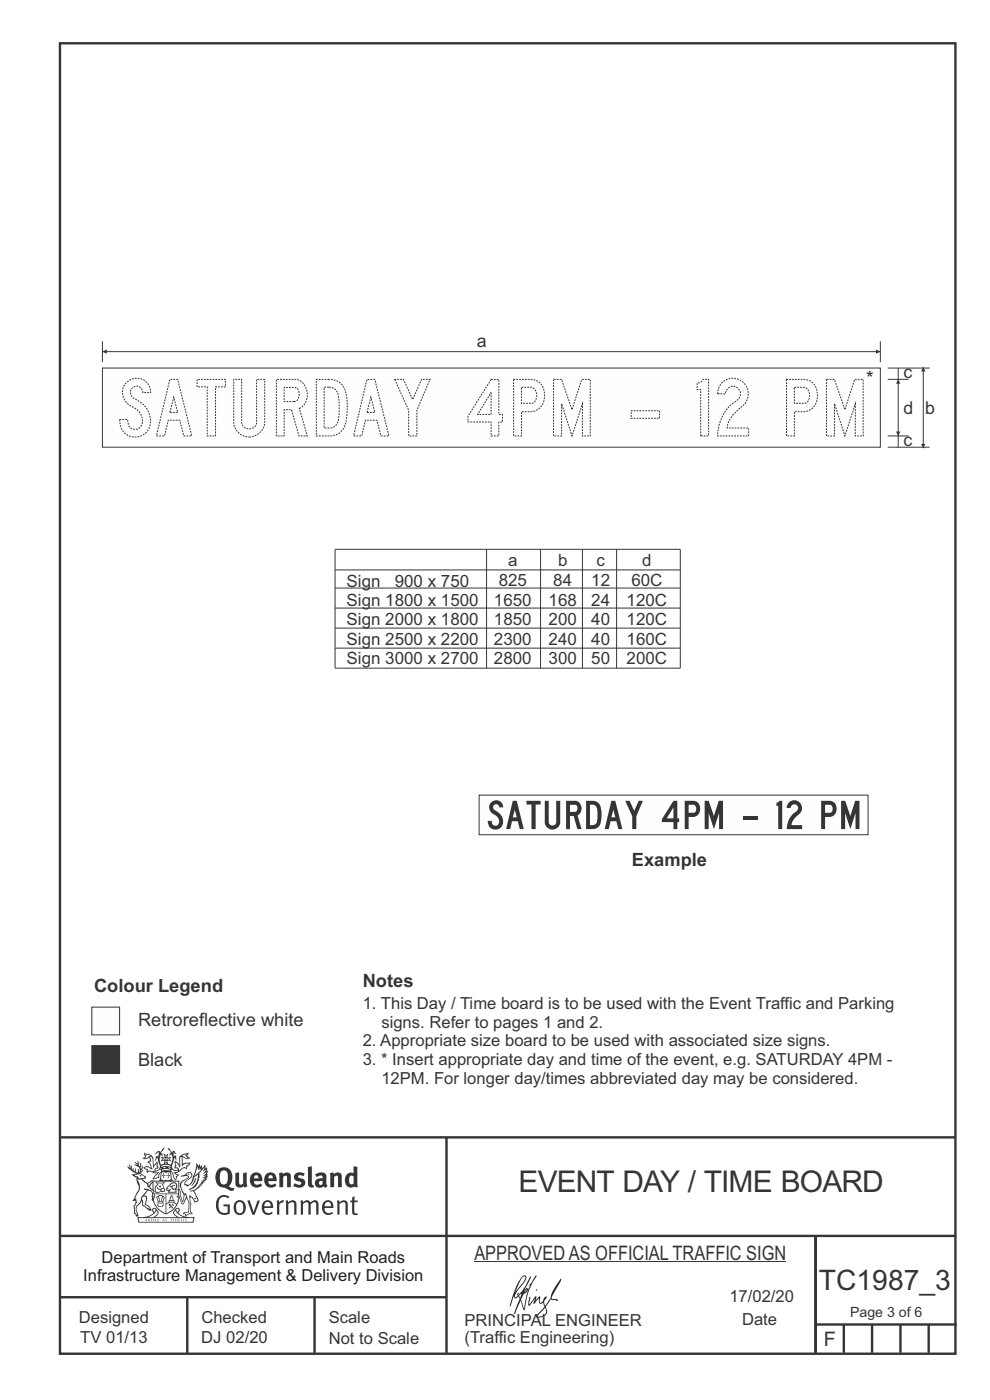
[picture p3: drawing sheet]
<svg xmlns="http://www.w3.org/2000/svg" width="210mm" height="297mm" viewBox="0 0 210 297" stroke-linecap="round" stroke-linejoin="round" font-family="sans-serif">
<g fill="none" stroke="#373435" stroke-width=".51">
<path d="M12.7 9.2h190v278h-190zM12.7 241.3h190M94.7 241.4v45.8M12.7 275.2h82M12.7 262.2h190.1M39.7 275.2v12M66.7 275.2v12M173 262.1v24.9M173 281h30M179 281v6M185 281v6M191 281v6"/>
<path d="M197 281v6"/>
</g>
<path d="M19.5 221.8h5.9v5.9h-5.9z" fill-rule="evenodd" fill="#373435" stroke="#373435" stroke-width=".21"/>
<path d="M19.5 213.7h5.9v5.8h-5.9z" fill-rule="evenodd" fill="#fefefe" stroke="#373435" stroke-width=".21"/>
<g fill="#373435">
<path d="M47 248.4a2.55 2.55 0 0 0 0 2.7l.3 .2a.81 .81 0 0 0 1-1v-.5a1.04 1.04 0 0 0-1.1-1.5zM46.3 248.1a1.82 1.82 0 0 1 2.1-.2 1.82 1.82 0 0 1 .9 1.8 2.29 2.29 0 0 1-.8 2l.7 .3h.5l-.2 .6a2.87 2.87 0 0 1-2-.7 2.12 2.12 0 0 1-1.7-3.1z" fill-rule="evenodd"/>
<path d="M49.9 248.9l.8-.2v2a.46 .46 0 0 0 .3 .6 .46 .46 0 0 0 .6-.3v-2.1l.7-.2v2.4l.2 .5-.5 .3-.3-.3a1.02 1.02 0 0 1-1.2 .3 1.02 1.02 0 0 1-.6-1.1z" fill-rule="evenodd"/>
<path d="M54 249.5l-.1 .5h.9a.49 .49 0 0 0-.2-.6 .49 .49 0 0 0-.6 .1zM53.4 249.1a1.34 1.34 0 0 1 1.6-.2 1.34 1.34 0 0 1 .6 1.5v.2h-1.7a.77 .77 0 0 0 .5 .8 .77 .77 0 0 0 .9-.4l.3 .5a1.59 1.59 0 0 1-2 .2 1.59 1.59 0 0 1-.5-2.1z" fill-rule="evenodd"/>
<path d="M57 249.5l-.1 .5h1a.49 .49 0 0 0-.2-.6 .49 .49 0 0 0-.7 .1zM56.4 249.1a1.34 1.34 0 0 1 1.6-.2 1.34 1.34 0 0 1 .7 1.5v.2h-1.8a.77 .77 0 0 0 .5 .8 .77 .77 0 0 0 .9-.4l.4 .5a1.59 1.59 0 0 1-2.1 .2 1.59 1.59 0 0 1-.5-2.1z" fill-rule="evenodd"/>
<path d="M59.2 248.9l.7-.2 .1 .4a.95 .95 0 0 1 1-.3 .95 .95 0 0 1 .7 .8v2.3h-.8v-2.3a.46 .46 0 0 0-.8 .1v2.2h-.8z" fill-rule="evenodd"/>
<path d="M62.6 249.1a1.75 1.75 0 0 1 2-.1l-.2 .5-.6-.2a.43 .43 0 0 0-.6 .3l.4 .3a1.04 1.04 0 0 1 1.2 1.1 1.04 1.04 0 0 1-1.4 1l-1.2-.4 .3-.6 1 .4 .4-.4a.88 .88 0 0 0-1-.5l-.4-.2-.1-.4z" fill-rule="evenodd"/>
<path d="M65.3 247.6l.8-.2 .1 3.8 .3 .2 .1 .4a.88 .88 0 0 1-1 0 .88 .88 0 0 1-.3-1z" fill-rule="evenodd"/>
<path d="M67.8 250.6a.43 .43 0 0 0-.1 .7 .43 .43 0 0 0 .7-.1v-.7zM66.8 249.1a1.7 1.7 0 0 1 2.4 .1v1.9l.3 .4-.4 .5-.5-.4a1.03 1.03 0 0 1-1.7-.1 1.03 1.03 0 0 1 .8-1.5h.7v-.4a.8 .8 0 0 0-1.2 .1z" fill-rule="evenodd"/>
<path d="M70 248.9l.7-.2 .1 .4a.95 .95 0 0 1 1-.3 .95 .95 0 0 1 .7 .8v2.3h-.8v-2.3a.46 .46 0 0 0-.8 .1v2.2h-.8z" fill-rule="evenodd"/>
<path d="M74.3 249.5a1.48 1.48 0 0 0 0 1.7h.5l.2-.1v-1.5l-.3-.2zM75 247.4l.8 .1 .1 4.4h-.7l-.1-.2a1.26 1.26 0 0 1-1.4 0 1.26 1.26 0 0 1-.5-1.3 1.29 1.29 0 0 1 .4-1.4 1.29 1.29 0 0 1 1.4-.1z" fill-rule="evenodd"/>
<path d="M46.4 253.9a1.72 1.72 0 0 1 2.3 0l-.3 .3a1.24 1.24 0 0 0-1.4-.2 1.24 1.24 0 0 0-.6 1.4 1.49 1.49 0 0 0 1.2 1.9l.7-.1v-1.3h-.8l-.1-.4h1.3v1.9a1.93 1.93 0 0 1-2.2 0 1.93 1.93 0 0 1-.7-2.2l.2-.8z" fill-rule="evenodd"/>
<path d="M50.4 255.1a1.65 1.65 0 0 0 .2 2.2 .99 .99 0 0 0 1-1.4 .78 .78 0 0 0-.4-.8 .78 .78 0 0 0-.8 0zM50 254.9a1.33 1.33 0 0 1 1.6-.1 1.33 1.33 0 0 1 .5 1.4 1.31 1.31 0 0 1-1.3 1.6 1.31 1.31 0 0 1-1.2-1.6v-.6z" fill-rule="evenodd"/>
<path d="M52.5 254.7l.4-.1 .9 2.6 .8-2.5h.5l-1.1 3h-.5z" fill-rule="evenodd"/>
<path d="M56.3 255.2l-.2 .7h1.3a.7 .7 0 0 0-.3-.8 .7 .7 0 0 0-.8 .1zM55.9 255a1.22 1.22 0 0 1 1.5-.2 1.22 1.22 0 0 1 .5 1.5h-1.8a.93 .93 0 0 0 .5 1 .93 .93 0 0 0 1.1-.2l.2 .3a1.43 1.43 0 0 1-1.8 .1 1.43 1.43 0 0 1-.6-1.7z" fill-rule="evenodd"/>
<path d="M58.7 254.7l.4-.1 .1 .5 .4-.4 .6-.1-.2 .5a.66 .66 0 0 0-.8 .7v1.9h-.4z" fill-rule="evenodd"/>
<path d="M60.6 254.7l.4-.1 .1 .5a.94 .94 0 0 1 1-.5 .94 .94 0 0 1 .8 .8v2.3h-.5l-.1-2.5a.81 .81 0 0 0-1.2 .3v2.2h-.4z" fill-rule="evenodd"/>
<path d="M63.7 254.7l.5-.1 .1 .5 .4-.3a.78 .78 0 0 1 1.1 .3 .9 .9 0 0 1 1-.5 .9 .9 0 0 1 .8 .8v2.3h-.5l-.1-2.5a.67 .67 0 0 0-1.1 .3v2.2h-.5v-2.4l-.4-.3-.7 .4v2.3h-.5z" fill-rule="evenodd"/>
<path d="M69 255.2l-.1 .7h1.3a.7 .7 0 0 0-.3-.8 .7 .7 0 0 0-.9 .1zM68.7 255a1.22 1.22 0 0 1 1.5-.2 1.22 1.22 0 0 1 .5 1.5h-1.8a.93 .93 0 0 0 .4 1 .93 .93 0 0 0 1.2-.2l.1 .3a1.44 1.44 0 0 1-1.7 .1 1.44 1.44 0 0 1-.6-1.7z" fill-rule="evenodd"/>
<path d="M71.4 254.7l.5-.1 .1 .5a.94 .94 0 0 1 1-.5 .94 .94 0 0 1 .8 .8v2.3h-.5l-.1-2.5a.81 .81 0 0 0-1.2 .3v2.2h-.4z" fill-rule="evenodd"/>
<path d="M74.7 253.9l.5-.1v.9h.7l-.1 .3h-.6v2.2l.1 .2h.5l.1 .3a.75 .75 0 0 1-1.2-.6v-2.1h-.4v-.3h.4z" fill-rule="evenodd"/>
<path d="M30.8 244.9l1.1 .3-.9 .5h-.4l.6-.5zM31.8 245.4h.2a2.44 2.44 0 0 1 .4 1.9l.1 .5 .7-1-.1 .6 .3 .3a.57 .57 0 0 0-.6 .7l-1-.1-.5 .2 .2-.5-.8-.3 .7-.1 .9 .5 .1-.1-.6-1.3-.2-.2h.5zM30.7 244.4l-.1 .5 .2 .4-.6 .4a1.04 1.04 0 0 0 1.4-.1l.2 .6-.3 .1-.2 .4a.94 .94 0 0 1 .8 1.1l-.2-.1a1.16 1.16 0 0 0-1.5-.1l.3 .4 .4 .2 .1 .5 .2 .1 .1-.2a.94 .94 0 0 1 1.1 .2l.8 .1-1.2 1.2a1.13 1.13 0 0 0 1.2-.2l.4-.1-.1-.4 .5-.8a.83 .83 0 0 0-.6 1.1l-.3-.1-.7 .4 1.1-1.4-.5 .1-.5-.1 1.3-.5-.1-.1-.9 .4v-.3l.2-.2 .3 .1 .1-.3-.2-.4v-.6l-.1-.4-.7 1v-.7a1.42 1.42 0 0 0-1.6-1.8z" fill-rule="evenodd"/>
<path d="M38.5 245.2l.5-.2 .7-.1-.6 .3 .8 .5h-.3zM38.3 245.5l.2-.1 .1 2a1.69 1.69 0 0 1 1.6-.6l-.8 .5 .1 .5a1.1 1.1 0 0 0-1.5 .6l-.1-.5-.2-.2h-.5l.3-.4-.3-.7a1.42 1.42 0 0 1 .8 1.1l.2-.1zM37.1 246.2l.1 1-.2 .3 .1 .4h.5l.1 .2a.96 .96 0 0 1-1.1-.1l-.1 .1a1.06 1.06 0 0 0 1.3 .2v.1a.72 .72 0 0 1-1 .2l.3 .5 .6 .2-.4 .2-.1 .6-.2-.3-.4-1.1-.4-.4 .4 .9a1.54 1.54 0 0 0 .7 1.2l.2-.3a.58 .58 0 0 1 .4-.8l.2-.1h-.3l-.5-.3 .9-.5a.93 .93 0 0 1 1.2-.5v.2l.2-.2 .1-.5a.99 .99 0 0 0 .7-.8l-1.3 .1-.3 .2-.1-1.4 .9 .4 .9-.3h-.4l-.5-.4 .4-.7-.6 .2a1.46 1.46 0 0 0-1.4 2.1v.4l-.2-.4z" fill-rule="evenodd"/>
<path d="M35.6 248.9l.2 .1-.1 .3 .4 .1h-.4v.6l-.1-.6h-.3l.3-.1z" fill-rule="evenodd"/>
<path d="M34.6 248.9l.2 .1v.3l.3 .1h-.3l-.1 .6v-.6h-.4l.4-.1z" fill-rule="evenodd"/>
<path d="M34.3 248.8a.57 .57 0 0 1 .9 .2 .57 .57 0 0 1 .9-.2l.2 1.4h-.2a.57 .57 0 0 1-.9 0 .69 .69 0 0 1-1.1 0zM34.2 248.1l-.3 2.1-.2 .4h3l-.2-.4-.3-2.1h-.2v.2l-.8-.1-.8 .1v-.2z" fill-rule="evenodd"/>
<path d="M34.2 252.4a.3 .3 0 0 0 .6 0 .3 .3 0 0 0-.6 0zM33.3 250.9l.3 .3-.3 .4a.79 .79 0 0 0 0 1.3l.8-.2-.1-.3a.55 .55 0 0 1-.7-.6l.1-.1 .2 .3 .3 .2 .8-.2-.4-.7 .4-.4-.7 .2zM33 250.7l1.1 .2 .9-.2-.4 .6 .4 1.2a.56 .56 0 0 1-.8 .3l-.2 .1a.73 .73 0 0 1-.9 .1 .73 .73 0 0 1-.3-1v-.4l.6-.4z" fill-rule="evenodd"/>
<path d="M35.6 251.8l.7-.4a.58 .58 0 0 1 1-.1 .58 .58 0 0 1-.4 .9l-.3-.3a.43 .43 0 0 1 .6-.4 .57 .57 0 0 0-.8 .2l-.2-.1-.3 .1 .4 .2a.55 .55 0 0 0 .9 .4v.5h-1.3l.3-.4-.1-.1-.6 .1 .2-.3-.2-.1zM35.4 251.8l-.1 .2a.39 .39 0 0 0 .2 .6h.3l-.2 .4h1.9l-.1-.8a.86 .86 0 0 0-.1-1.3 .86 .86 0 0 0-1.3 .4z" fill-rule="evenodd"/>
<path d="M36 254.8h.8v.2h-.8zM36.4 253.8l.2 .8h-.4zM36.4 253.5l-.3 .5-.1 .6h-.2v.4l-.7 .4 .2 .1a1.48 1.48 0 0 1 2.1 .2l.2-.1-.6-.5v-.5h-.2l-.1-.6z" fill-rule="evenodd"/>
<path d="M35.8 255.4l.4 .1 .1 .3 .3-.2-.2-.2a.38 .38 0 0 1 .5 .5l-.2-.2-.3 .2 .3 .2-.3 .3-.1-.4-.4 .4-.1-.2 .4-.3-.1-.1-.2 .1z" fill-rule="evenodd"/>
<path d="M34.5 254h.2v.2l-.2 .6h-.2zM33.6 255.3h.9v.2a.55 .55 0 0 1-.8 .4v-.2l-.2-.1zM33.4 254h.2l.2 .8h-.2zM33.6 255l.8-.1 .1 .2h-.8zM33.8 253.7h.5l-.2 1.1h-.1zM33.3 253.8l-.1 .3 .3 1.1a.48 .48 0 0 0-.1 .6 .48 .48 0 0 0 .5 .2h.5a.49 .49 0 0 0 .2-.8l.3-1.1-.1-.3a1.42 1.42 0 0 0-1.5 0z" fill-rule="evenodd"/>
<path d="M33.7 251.5l.4 .1 .1 .3h-.3z" fill-rule="evenodd"/>
<path d="M41.3 250.1l.3-.2-.2 .8-.6 .8h-.2l.5-.7z" fill-rule="evenodd"/>
<path d="M39.7 249l.3-.2 .5 .2a.88 .88 0 0 1-.6 1.1 1.22 1.22 0 0 0-.8 1.3l.5 .2a.72 .72 0 0 0 .9-.4l.5-.8 .2-.6 .8-.6v.2a2.85 2.85 0 0 1-2 2.9l.1 .1a2.13 2.13 0 0 0 1.9-1.5v-.3a2.01 2.01 0 0 0 .3-1.7l1.1-1.3-.4 1 .7-.5-.7 1 .8-.4-.8 .8 .7-.2-.9 .6 .8-.1-.8 .4h.7l-.8 .3 .3 .2h-.4l.2 .3h-.4l.2 .3h-.4l.1 .2h-.1a2.16 2.16 0 0 1-2 1.1l.1 .2 .4-.1a.76 .76 0 0 1 .7 .8l.5 1.2-.6 .2a1.45 1.45 0 0 0-1.1-1.3l.2 1.8-.1 1.8 .4 .3a1.07 1.07 0 0 0-1.2 .4v-.3l-.5-.2a.87 .87 0 0 1 1.1-.1v-.7a4.4 4.4 0 0 0-.6-3.1l-.1-.3h-.2a2.16 2.16 0 0 1-.7-2.2l.3-.4 1.2-.7a.55 .55 0 0 0-.4-.8zM37.8 252.4a.76 .76 0 0 1 .3 1.1l.6 1.6 .4-1.7 .2 .1a.61 .61 0 0 1-.1 .9l-.3 .8-.2 .1-.7-1.6-.3 .1a1.18 1.18 0 0 0 .1-1.4zM41.8 247.5l.2 .7 .3-.5v.6l.4-.5a1.9 1.9 0 0 1-1.2 1.4l-.3 .3zM38.2 249.6l1.4-.2 .2 .2v.3l-.5 .2a1.26 1.26 0 0 0-.9 1.9l.2 .7a1.84 1.84 0 0 1 .1 2.1l-.4-1.4a.96 .96 0 0 0-.4-1.2l-.4 .2a.78 .78 0 0 1 0 1.3l.1 .3h.4l.4 1.1a.38 .38 0 0 0 .2 .4 .38 .38 0 0 0 .4-.1l.6-1.2a2.94 2.94 0 0 1 .4 2.5l-.1 .4h-.8l-.3 .4v.2l.4-.1 .1 .4 .2 .1a1.02 1.02 0 0 1 1.3-.5v-.4l-.3-.1 .1-1.8-.3-1.3h.1a1.14 1.14 0 0 1 .8 1 .63 .63 0 0 0 .8-.2 .63 .63 0 0 0-.2-.9l-.6-1.2 .9-.6 .2-.4h.3l-.1-.2h.4l-.1-.3h.3l-.1-.3 .5-.1-.2-.2 .6-.4v-.2h-.2l.4-.5h-.3l.3-.5-.4 .1 .4-.5v-.3l-.3 .2 .2-.7-.1-.2-.4 .3v-.8l-.6 .8-.2-.8-.2 .5-.3-.7-.1 .6-.5-.8-.1 1.4-.6 1.8a1.81 1.81 0 0 1-1 1.5l-.6-.2a1.75 1.75 0 0 1 1.1-1.2 .75 .75 0 0 0 .1-1.3 .75 .75 0 0 0-1.2 .4z" fill-rule="evenodd"/>
<path d="M41.2 254.1h.3l.2 .2-.4 .1z" fill-rule="evenodd"/>
<path d="M29.4 258.4h11.6l-.1 .8h-11.4zM31.3 258.2l.5-.1a2.48 2.48 0 0 0 1.4-1.3l.3 .5-.5 .6-.5 .3zM32.5 256.6l.3-.2 .2 .1-.3 .7zM37.2 256.8a2.65 2.65 0 0 0 1.8 1.4h-1.1l-.5-.3-.5-.6zM37.4 256.5l.2-.1 .3 .2-.3 .6zM29.2 258.2l.1 1.2h11.8l.2-1.1-.2-.1a4.1 4.1 0 0 1-3.3-.9l.3-.4-.1-.6a1.06 1.06 0 0 0-1.3 1l.2 .4 .6 .5h-4.7l.3-.1a.84 .84 0 0 0 .6-.8 .84 .84 0 0 0-.5-.8l-.3-.2h-.5l-.1 .6 .3 .4a4.2 4.2 0 0 1-3.4 .9z" fill-rule="evenodd"/>
<path d="M31 258.7l.1 .2h-.2zM31 258.5l-.3 .6 .4-.2 .2 .2z" fill-rule="evenodd"/>
<path d="M31.3 258.6h.3v.4a.25 .25 0 0 0 .2-.1 .25 .25 0 0 0-.1-.3h.1a.29 .29 0 0 1 0 .4 .29 .29 0 0 1-.4 0 .29 .29 0 0 1 0-.4z" fill-rule="evenodd"/>
<path d="M32.2 258.6a.22 .22 0 0 1 .3 .2 .22 .22 0 0 1-.3 .2zM32 258.6l.1 .4a.33 .33 0 0 0 .4 0 .33 .33 0 0 0 0-.4 .33 .33 0 0 0-.5 0z" fill-rule="evenodd"/>
<path d="M32.9 258.7l.1 .2h-.2zM32.9 258.5l-.2 .6 .3-.2 .2 .2z" fill-rule="evenodd"/>
<path d="M33.3 258.6h.2l.1 .1 .2-.1-.2 .2 .2 .3-.3-.3-.1 .3h-.1l.2-.3z" fill-rule="evenodd"/>
<path d="M34.7 258.7l.1 .2h-.2zM34.7 258.5l-.3 .6 .4-.2 .2 .2z" fill-rule="evenodd"/>
<path d="M35 258.5h.5l-.2 .1v.5h-.2l.1-.5z" fill-rule="evenodd"/>
<path d="M36.2 258.6l.3-.1-.1 .1v.2h.1h-.1v.3h-.2z" fill-rule="evenodd"/>
<path d="M36.7 258.6h.2v.5h-.2z" fill-rule="evenodd"/>
<path d="M37.3 258.6a.22 .22 0 0 1 .3 .2 .22 .22 0 0 1-.3 .2zM37.1 258.6v.4a.33 .33 0 0 0 .5 0 .33 .33 0 0 0 0-.4 .33 .33 0 0 0-.5 0z" fill-rule="evenodd"/>
<path d="M37.8 258.6l.4-.1-.2 .1v.2h.1h-.1v.2l.2 .1h-.4z" fill-rule="evenodd"/>
<path d="M38.4 258.6h.2l-.1 .4 .2 .1h-.3z" fill-rule="evenodd"/>
<path d="M38.9 258.6h.2v.5h-.2z" fill-rule="evenodd"/>
<path d="M39.3 258.6h.2h-.1l.2 .3-.2 .2-.1-.1v-.1l.2 .1z" fill-rule="evenodd"/>
<path d="M34.2 247.4a1.51 1.51 0 0 1 2 .2 2.67 2.67 0 0 0-2.1 0zM35.7 247.6l.4 .1 .1 .3-.4-.1zM34.6 247.6h.5l.1 .2h-.4zM34 247.8l.3 .2h-.3zM34.9 246.9l.3-.2 .3 .2zM34.9 245.6l.2 .1v.3h-.2zM35 245.1l.2 .2 .2-.2-.1 .3h-.2zM35.1 246.3h.2l.1 .4-.2-.2-.2 .2zM35.3 245.7l.2-.1v.4h-.2zM34.4 245.7h.3l.1 .3-.4 .1 .2-.2zM35.7 245.7h.3l-.2 .2 .2 .2-.4-.1zM32.7 244.9l1-.5-.1 1-.2-.2-.3 .2-.3 1.1 .5-1 .3 .9a1.84 1.84 0 0 1 .2 1.7l.4 .1a2.48 2.48 0 0 1 2.2 0l.2-.2-.2-.7 .7-1.8 .4 .7-.2-1-.2-.1-.2 .3v-.9l.6 .4-.6-.8-.3 .1-.1 .4-.5-.9-.5-.3 .2 .5 .6 .5-.5 .8 .4-.4a2.06 2.06 0 0 1 0 2.3l-.5-.2-.2-.6 .1-.1 .8 .2-.4-.5 .4-.5-.7 .2-.2-.2 .2-.7-.5 .4-.5-.4 .2 .7-.2 .2-.7-.2 .4 .5-.4 .5 .8-.2 .1 .1-.2 .6-.5 .2a2.02 2.02 0 0 1 0-2.2l.3 .5-.1-.7-.3-.1 .8-1.2-.4 .3-.5 .8-.2-.3a.8 .8 0 0 0-.8 .5z" fill-rule="evenodd"/>
<path d="M29.2 250.1l.3 .1a.61 .61 0 0 1 .8 .4l.3 .2a.8 .8 0 0 1 .6 1l.4 .1 .5 .5a1 1 0 0 1 .5 1.1l-.1 .7v-.5h-.1a.96 .96 0 0 0-.8-1.3l-.2-.2h-.7l-.1-.1-.1 .1 .1 .3h.6l-1.2 1.3-.2 1-.4 .6a1.33 1.33 0 0 0-.5 1.8l.2 .5a1.26 1.26 0 0 1-.5-1.5l-.1-.3a1.56 1.56 0 0 0 .4-1.7l-.3 .2 .2-.5a3.2 3.2 0 0 0 .7-3zM30.4 253.9h.4a2.06 2.06 0 0 1-.1 1.6l.7 .5 .4 .4-.6-.1-.8-.6-.1-.9a.51 .51 0 0 1 .1-.9zM28.6 249.3a1.52 1.52 0 0 1 2.1 .5l-1.1 .2-.2-.1-.1-.4h-.5zM27.5 247v.8l-.3-.4h-.1a3.1 3.1 0 0 0 1.9 1.6l-1 .1 .5 .6 .5 .1 .1 1.1a1.84 1.84 0 0 1-.3 2.5l-.4 .9-.3 .4 .2 .1 .4-.1 .1 .4-.2 .5-.3 .2 .1 1.7h.2l.3 .5 .1 .1 .4-.1-.1-.5a1.3 1.3 0 0 1-.1-1.7l.9-1 .1 1.1 .6 .2 .5 .5 .1-.1 .2 .3h.5a1.85 1.85 0 0 0-1.2-1.4l.1-.3a1.39 1.39 0 0 0 0-1.4l-.5-.1 .5-.5a.66 .66 0 0 1 .9-.4 .66 .66 0 0 1 .3 .9l-.1 .4 .2-.1v.2l-.1 .3 .2 .5 .1-.3a2.24 2.24 0 0 0 .1-2.2 .73 .73 0 0 1-.7-.7 .73 .73 0 0 1 .6-.7v-.2a.94 .94 0 0 0-.9 .8 .48 .48 0 0 1-.1-.6 .48 .48 0 0 1 .5-.2l.5-.3a.51 .51 0 0 0-.8 .2l-.5 .2-1-.8h.6l.2-.5-1.2-.7 .5-.5v-.3l-.5 .4 .1-.2a.69 .69 0 0 0 .2-1v.4l-.2 .3v-1.1l-.3-.2 .1 .6-.1 .2-.4-1.3v.7l-.6-.4 .5 .7-.6-.2 .3 .3a1 1 0 0 1 .7 1.4l-.2-.8v.9l-.5-.2v-.8l-.2 .7-.2-.1-.1-.6-.2 .4-.2-.2 .1-.7-.2 .5z" fill-rule="evenodd"/>
<path d="M29.6 249.4l.2-.1 .3 .2z" fill-rule="evenodd"/>
<path d="M32.4 250.5h5.6v2l-.2-.1v-1.7h-5.2v2.5h5.2v-.8l.1 .2-.1 1.1v-.3h-2.5v4a4.1 4.1 0 0 0 2.6-3.6l.1-.1a4 4 0 0 1-2.8 3.9 4.2 4.2 0 0 1-2.8-4.7l.1 1.2 .1-.1a3.8 3.8 0 0 0 2.5 3.4v-4h-2.5l-.2-.9z" fill-rule="evenodd"/>
<circle cx="40" cy="249.1" r=".17"/>
</g>
<g fill="#252726">
<path d="M111.6 273.7l.2-.2-.5 .7zM110.4 274.5l.3 .1-.3 .7-.3-.4zM110.9 270.9l.5-.1a9.3 9.3 0 0 1-2 3.2l-.1 .2 1-2.5zM110.6 271a14.7 14.7 0 0 0-2.2 4.9l-.3 1.2 .1 .1 .8-2.4a.42 .42 0 0 0 .2 .7 .42 .42 0 0 0 .6-.3l.2-.2 .2 .6-1.1 3.1h.2l1.1-2.8 .6 1.9 .2 .2 .2-.5a13.5 13.5 0 0 1 2-6.2l.5-.5-.2-.2-1.6 2.1 .4-.1a14.9 14.9 0 0 0-1.3 5.1l-.4-1.2a1.39 1.39 0 0 1 .2-1.8l.1-.2a.92 .92 0 0 0 .8-1.2 .75 .75 0 0 0-.7 .7l-.2 .2 1.6-3.4h-.1l-.4 .7a10.5 10.5 0 0 1-2.2 3.2l.2-.4a.32 .32 0 0 0-.4 .2 .32 .32 0 0 0 .1 .4l-.5 .4a3.2 3.2 0 0 1 1.1-2.3l.5-.6a2.49 2.49 0 0 0 .7-1.6l-.3-.2z" fill-rule="evenodd"/>
<path d="M115.6 277.5a1.15 1.15 0 0 1 .1 1.3 1.15 1.15 0 0 1-1.2 .5h-.5zM112.3 275.1l-.3 1.7 .3 .2 1.2-1.5-.3 1.1 1.1-1.2a.94 .94 0 0 0 .4 1.2l.5-.3 .3 .9-1.2 1.3a.98 .98 0 0 0-.5 1 1.9 1.9 0 0 0 2.3-1.3l-.1-.3a1.02 1.02 0 0 1 .3-1.4l.5-.9 1.5 .3-.2-.5v.3l-1.1-.2v-.2l2-3.6 .1-.3-.1-.1-1.8 2.7a6.6 6.6 0 0 1-1.5 3l-.2-.2a1.01 1.01 0 0 1 .4-1.4l.1-.2-.3-.2-.3 .5-.2 .5-.5 .4-.2-.4 .1-.9-.2-.1-.8 .9 .2-.9h-.1l-1.4 1.7 .2-1.4v-.1z" fill-rule="evenodd"/>
<path d="M113.7 273.5l.3 .3h-.3z" fill-rule="evenodd"/>
</g>
<path d="M71.1 116.5h73.2v25.2h-73.2zM103.2 116.5v25.2M114.7 116.5v25.2M123.5 116.5v25.2M130.8 116.5v25.2M71.1 120.9h73.2M71.1 124.8h73.2M71.1 129h73.2M71.1 133.3h73.2M71.1 137.5h73.2" fill="none" stroke="#373435" stroke-width=".21"/>
<path d="M21.7 78.1h165v16.8h-165z" fill-rule="evenodd" fill="#fefefe" stroke="#373435" stroke-width=".21"/>
<g fill="none" stroke="#373435" stroke-width=".21" stroke-dasharray=".4 .2" stroke-linecap="butt">
<path d="M26.9 81.1a2.95 2.95 0 0 1 3.3-.6 2.95 2.95 0 0 1 1.8 2.8h-1.7a1.35 1.35 0 0 0-2.1-1.1 1.35 1.35 0 0 0 .3 2.4 5 5 0 0 1 3.2 6.1 3.3 3.3 0 0 1-3.9 1.9 3.3 3.3 0 0 1-2.4-3.6h1.7a1.65 1.65 0 0 0 1.7 2.1 1.65 1.65 0 0 0 1.4-2.4 4.1 4.1 0 0 0-2.6-2.7 3.1 3.1 0 0 1-.7-4.9zM36 80.5h1.7l3 12h-1.7l-.9-3.4h-2.4l-.8 3.4h-1.7zM36.9 84.3l.8 3.2h-1.7zM41.8 80.5h6v1.6h-2.1v10.4h-1.7v-10.4h-2.2zM49.6 80.5h1.7v9.1a1.59 1.59 0 0 0 1.5 1.4 1.59 1.59 0 0 0 1.6-1.4v-9.1h1.7v9.2a3.3 3.3 0 0 1-3.2 3 3.3 3.3 0 0 1-3.3-3zM58.6 80.5h4a3.3 3.3 0 0 1 2.4 4.3l-.7 1.3-.8 .5 1.7 5.9h-1.8l-1.6-5.6h-1.5v5.6h-1.7zM60.3 82.2h2.1a1.38 1.38 0 0 1 1 2l-.4 .7-.4 .3h-2.3zM67.1 80.5a8 8 0 0 1 4.6 .4 4.9 4.9 0 0 1 2 4.5 10.8 10.8 0 0 1-1 5.8 3.3 3.3 0 0 1-2.9 1.3h-2.7zM68.8 82.1a2.61 2.61 0 0 1 2.6 .8 10.9 10.9 0 0 1 .4 5.8v.5a1.8 1.8 0 0 1-1.9 1.6h-1.1zM77.8 80.5h1.7l3 12h-1.7l-.9-3.4h-2.4l-.8 3.4h-1.7zM78.7 84.3l.8 3.2h-1.7zM83.7 80.5h1.9l1.9 4.3 1.9-4.3h1.8l-2.8 6.5v5.5h-1.7v-5.5z"/>
<path d="M104.2 80.5h1.6v7.4h.8v1.6h-.8v3h-1.6v-3h-4.9v-1.2zM104.2 83.3v4.6h-2.9zM108.9 80.5h3.6a3.1 3.1 0 0 1 3 3.9 3.1 3.1 0 0 1-3 2.9h-1.9v5.2h-1.7zM110.6 82.2h2.1a1.88 1.88 0 0 1 1.2 1.6 1.88 1.88 0 0 1-.9 1.7l-2.4 .1zM117.4 80.5h1.7l2.2 6.4 2.1-6.4h1.8v12h-1.7v-6.8l-2.2 6.8-2.2-6.8v6.8h-1.7zM133.9 87.1h6v1.6h-6zM147.9 81.3l.7-.3 .5-.5h1.2v12h-1.7v-9.8h-.7zM153.2 81.2a3.3 3.3 0 0 1 4.9 .4 3.3 3.3 0 0 1-.9 4.8 6.7 6.7 0 0 0-2.9 4.4h4.5v1.7h-6.6a8.9 8.9 0 0 1 4.3-7.7 1.6 1.6 0 0 0-.3-2.7 1.6 1.6 0 0 0-2.3 1.4h-1.7a3.3 3.3 0 0 1 1-2.3zM166.8 80.5h3.6a3.1 3.1 0 0 1 3 3.9 3.1 3.1 0 0 1-3 2.9h-1.9v5.2h-1.7zM168.5 82.2h2a1.88 1.88 0 0 1 1.2 1.6 1.88 1.88 0 0 1-.8 1.7l-2.4 .1zM175.3 80.5h1.7l2.2 6.4 2.1-6.4h1.8v12h-1.7v-6.8l-2.2 6.8-2.2-6.8v6.8h-1.7z"/>
</g>
<path d="M21.7 74.6h165" fill="none" stroke="#373435" stroke-width=".21"/>
<g fill="#373435">
<path d="M21.7 74.6l.9-.5v1z"/>
<path d="M185.8 74.1l.9 .5-.9 .5z"/>
</g>
<path d="M21.7 72.4v4.4M186.7 72.4v4.4M188.3 78.1h8.9M188.3 94.9h8.9M188.3 92.5h4.4M188.3 80.5h4.4M190.5 80.5v12" fill="none" stroke="#373435" stroke-width=".21"/>
<g fill="#373435">
<path d="M190.5 80.5l.5 .9h-.9z"/>
<path d="M190.1 91.6h.9l-.5 .9z"/>
</g>
<path d="M190.5 78.1v2.4M195.8 77.9v17.2M190.5 92.5v2.4" fill="none" stroke="#373435" stroke-width=".21"/>
<g fill="#373435">
<path d="M195.4 94.2h.9l-.5 .9z"/>
<path d="M195.8 77.9l.5 .9h-.9z"/>
</g>
<path d="M101.6 168.7h82.5v8.4h-82.5z" fill-rule="evenodd" fill="#fefefe" stroke="#373435" stroke-width=".21"/>
<g fill="#373435">
<path d="M104.2 170.2a1.48 1.48 0 0 1 1.7-.3 1.48 1.48 0 0 1 .8 1.4h-.8a.68 .68 0 0 0-1.1-.6 .68 .68 0 0 0 .2 1.2 2.27 2.27 0 0 1 1 3.8 1.66 1.66 0 0 1-1.8 .1 1.66 1.66 0 0 1-.7-1.7h.8a.84 .84 0 0 0 1 1.1 .84 .84 0 0 0 .5-1.3 3.1 3.1 0 0 0-1.6-1.5 1.55 1.55 0 0 1 0-2.2z"/>
<path d="M111.7 169.9h3v.8h-1.1v5.2h-.9v-5.2h-1z"/>
<path d="M115.6 169.9h.8v4.5a.8 .8 0 0 0 .8 .7 .8 .8 0 0 0 .8-.7v-4.5h.8v4.6a1.65 1.65 0 0 1-1.6 1.5 1.65 1.65 0 0 1-1.6-1.5z"/>
<path d="M132.6 169.9h1l.9 2.1 1-2.1h.9l-1.4 3.3v2.7h-.9v-2.7z"/>
<path d="M149.5 169.9h.8l1.1 3.2 1.1-3.2h.9v6h-.9v-3.4l-1.1 3.4-1.1-3.4v3.4h-.8z"/>
<path d="M157.7 173.2h3v.8h-3z"/>
<path d="M164.7 170.3l.4-.1 .2-.3h.6v6h-.8v-4.9h-.4z"/>
<path d="M167.3 170.2a1.65 1.65 0 0 1 2.5 .2 1.65 1.65 0 0 1-.4 2.4 3.2 3.2 0 0 0-1.5 2.2h2.3v.9h-3.3a4.8 4.8 0 0 1 2.3-4.1 .8 .8 0 0 0-.5-1.2 .8 .8 0 0 0-1 .8h-.8l.1-.6z"/>
<path d="M178.4 169.9h.9l1.1 3.2 1-3.2h.9v6h-.8v-3.4l-1.1 3.4-1.1-3.4v3.4h-.9z"/>
<path d="M109.2 171.8l.4 1.6h-.8zM108.8 169.9l-1.4 6h.8l.4-1.7h1.2l.5 1.7h.8l-1.5-6z"/>
<path d="M120.1 169.9v6h.8v-2.8h.8l.8 2.8h.9l-.9-2.9a1.67 1.67 0 0 0 .8-1.7 1.67 1.67 0 0 0-1.2-1.4zM120.9 170.7h1.1a.78 .78 0 0 1 .5 .8 .78 .78 0 0 1-.6 .7h-1z"/>
<path d="M124.3 169.9v6a2.93 2.93 0 0 0 2.7-.6 5.5 5.5 0 0 0 0-4.9 1.7 1.7 0 0 0-1.3-.5zM125.1 170.7a1.28 1.28 0 0 1 1.6 1.6 3.4 3.4 0 0 1-.4 2.6l-1.2 .1z"/>
<path d="M130.1 171.8l.4 1.6h-.8zM129.7 169.9l-1.4 6h.8l.4-1.7h1.2l.5 1.7h.8l-1.5-6z"/>
<path d="M142.9 169.9l-2.5 3.9v.6h2.5v1.5h.8v-1.5h.4v-.8h-.4v-3.7zM142.9 171.3v2.3h-1.5z"/>
<path d="M145.2 169.9v6h.9v-2.6a1.79 1.79 0 0 0 2.4-1.7 1.51 1.51 0 0 0-1.5-1.7zM146.1 170.7h1a.91 .91 0 0 1 .6 .9 .91 .91 0 0 1-.6 .8h-1z"/>
<path d="M174.2 169.9v6h.8v-2.6a1.79 1.79 0 0 0 2.5-1.7 1.51 1.51 0 0 0-1.6-1.7zM175 170.7h1a.91 .91 0 0 1 .6 .9 .91 .91 0 0 1-.5 .8h-1.1z"/>
</g>
<path d="M100.6 267.7h66.2" fill="none" stroke="#373435" stroke-width=".21"/>
<text font-size="6.3" fill="#373435" x="110" y="252.8">EVENT DAY / TIME BOARD</text>
<text font-size="6" fill="#373435" x="173.7" y="273.7">TC1987_3</text>
<g font-size="4.2" fill="#373435">
<text x="100.6" y="267.2">APPROVED AS OFFICIAL TRAFFIC SIGN</text>
<text x="174.7" y="285.6">F</text>
</g>
<text font-size="4.1" fill="#373435" x="183.7" y="81.7">*</text>
<g font-size="3.9" fill="#373435">
<text x="134" y="183.6">Example</text>
<text x="76.9" y="209.3">Notes</text>
<text x="20" y="210.4">Colour Legend</text>
<text x="29.3" y="217.6">Retroreflective white</text>
<text x="29.3" y="226.1">Black</text>
</g>
<g font-size="3.8" fill="#373435">
<text x="101.1" y="73.6">a</text>
<text x="191.7" y="80.3">c</text>
<text x="191.7" y="87.9">d</text>
<text x="196.3" y="87.9">b</text>
<text x="191.7" y="94.6">c</text>
</g>
<g font-size="3.6" fill="#373435">
<text x="73.5" y="124.5">Sign</text>
<text x="83.7" y="124.5">900 x 750</text>
<text x="105.8" y="124.3">825</text>
<text x="107.8" y="120.1">a</text>
<text x="117.4" y="124.3">84</text>
<text x="118.4" y="120.2">b</text>
<text x="125.4" y="124.3">12</text>
<text x="126.5" y="120.1">c</text>
<text x="133.9" y="124.3">60C</text>
<text x="136.2" y="120.2">d</text>
<text x="73.5" y="128.6">Sign 1800 x 1500</text>
<text x="104.8" y="128.5">1650</text>
<text x="116.4" y="128.5">168</text>
<text x="125.4" y="128.5">24</text>
<text x="132.9" y="128.5">120C</text>
<text x="73.5" y="132.7">Sign 2000 x 1800</text>
<text x="73.5" y="136.8">Sign 2500 x 2200</text>
<text x="104.8" y="132.6">1850</text>
<text x="104.8" y="136.8">2300</text>
<text x="116.4" y="132.6">200</text>
<text x="116.4" y="136.8">240</text>
<text x="125.4" y="132.6">40</text>
<text x="125.4" y="136.8">40</text>
<text x="132.9" y="132.6">120C</text>
<text x="132.9" y="136.8">160C</text>
<text x="73.5" y="140.9">Sign 3000 x 2700</text>
<text x="104.8" y="140.9">2800</text>
<text x="116.4" y="140.9">300</text>
<text x="125.4" y="140.9">50</text>
<text x="132.9" y="140.9">200C</text>
</g>
<g font-size="3.5" fill="#373435">
<text x="76.9" y="214.1">1. This Day / Time board is to be used with the Event Traffic and Parking</text>
<text x="80.9" y="218.1">signs. Refer to pages 1 and 2.</text>
<text x="76.9" y="222">2. Appropriate size board to be used with associated size signs.</text>
<text x="76.9" y="225.9">3. * Insert appropriate day and time of the event, e.g. SATURDAY 4PM -</text>
<text x="80.9" y="229.9">12PM. For longer day/times abbreviated day may be considered.</text>
<text x="16.7" y="280.6">Designed</text>
<text x="42.7" y="280.6">Checked</text>
<text x="69.7" y="280.6">Scale</text>
<text x="98.5" y="281.3">PRINCIPAL ENGINEER</text>
<text x="154.7" y="276.2">17/02/20</text>
<text x="157.4" y="281.2">Date</text>
<text x="17" y="284.8">TV 01/13</text>
<text x="42.7" y="284.8">DJ 02/20</text>
<text x="69.7" y="285.2">Not to Scale</text>
<text x="98.5" y="284.8">(Traffic Engineering)</text>
</g>
<g font-size="3.5" fill="#201e1e">
<text x="21.6" y="267.9">Department of Transport and Main Roads</text>
<text x="17.7" y="271.8">Infrastructure Management &amp; Delivery Division</text>
</g>
<text font-size="3" fill="#373435" x="180.3" y="279.4">Page 3 of 6</text>
</svg>
